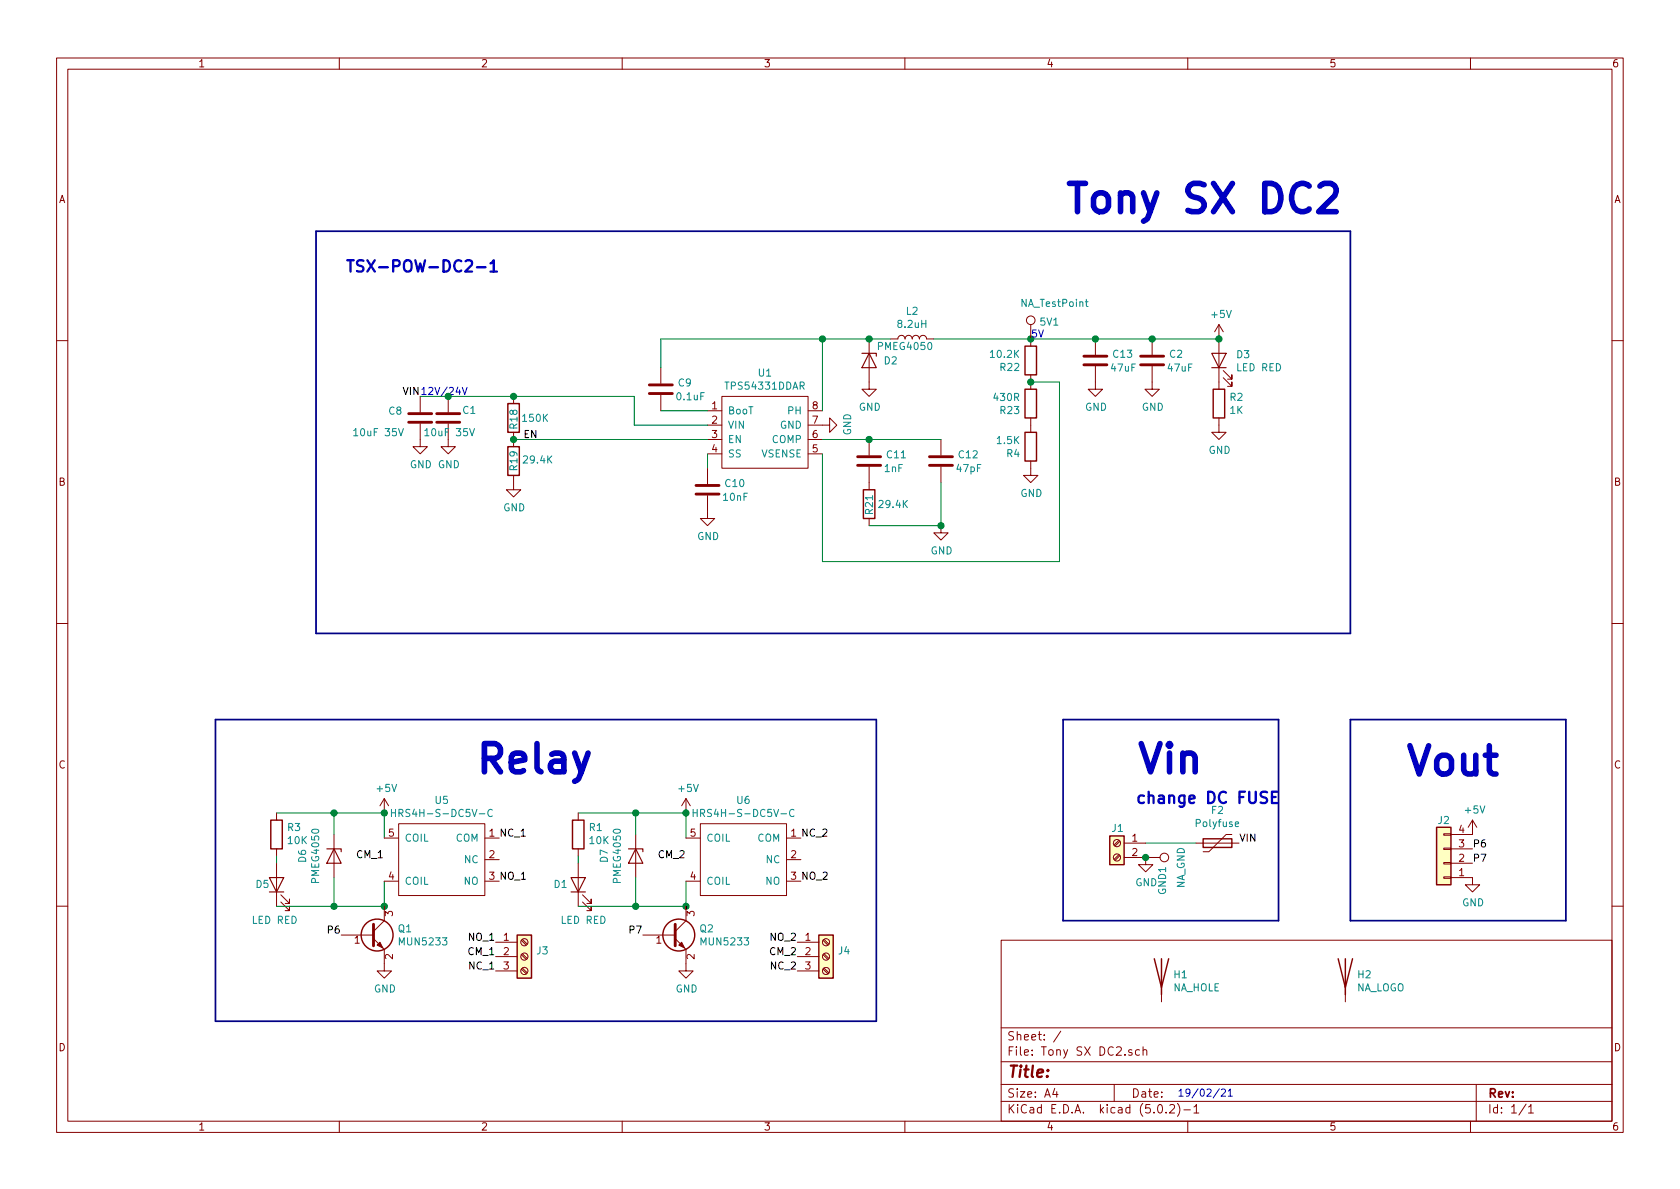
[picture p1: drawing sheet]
<svg xmlns="http://www.w3.org/2000/svg" width="297mm" height="210mm" viewBox="0 0 297 210" stroke-linecap="round" stroke-linejoin="round" font-family="sans-serif">
<g fill="none" stroke="#840000" stroke-width=".18">
<path d="M10 10.3h277v189.9h-277zM12 12.2h273v186.1h-273zM60 10.3v1.9M110 10.3v1.9M160 10.3v1.9M210 10.3v1.9M260 10.3v1.9M153.7 59.9v8.9h1.2l-1.2 1.3-1.3-1.3h1.3M157.5 59.9h1.2a.63 .63 0 0 1 .7-.6 .63 .63 0 0 1 .6 .6 .63 .63 0 0 1 .7-.6 .63 .63 0 0 1 .6 .6 .63 .63 0 0 1 .6-.6 .63 .63 0 0 1 .7 .6 .63 .63 0 0 1 .6-.6 .63 .63 0 0 1 .6 .6h1.3M182.2 57.4v3.8M193.7 59.9v2.8M203.7 59.9v2.8"/>
<path d="M215.5 57.4v11.4M215.5 57.4l-.7 1.3M215.5 57.4l.8 1.3M10 60.2h2M74.3 74.9v4.1h1.3l-1.3 1.3-1.3-1.3h1.3M74.3 70.1v2.8M79.2 74.9v4.1h1.3l-1.3 1.3-1.2-1.3h1.2M79.2 70.1v2.8M90.8 70.1v1.3M90.8 76.4v2.6M116.8 65v2.8M116.8 69.8v2.8"/>
<path d="M125.1 72.6h2.5M125.1 75.2h2.5M125.1 77.7h2.5M127.6 70.1h15.3v12.7h-15.3zM142.9 75.2h3.8v-1.3l1.3 1.3-1.3 1.2v-1.2M142.9 72.6h2.5M142.9 77.7h2.5M153.7 77.7v2.8M166.4 77.7v2.8M182.2 66.3v2.5M182.2 73.9v2.5M193.7 64.8v4h1.2l-1.2 1.3-1.3-1.3h1.3"/>
<path d="M203.7 64.8v4h1.3l-1.3 1.3-1.3-1.3h1.3M215.5 73.9v2.5h1.3l-1.3 1.3-1.3-1.3h1.3M216.3 66.8l1.5 1.5v-.7v.7h-.8M216.3 65.5l1.5 1.6v-.8v.8h-.8M285 60.2h2M90.8 84.1v2.5h1.3l-1.3 1.3-1.3-1.3h1.3M125.1 87.6v4.1h1.3l-1.3 1.3-1.3-1.3h1.3M125.1 80.3h2.5M125.1 82.8v2.8M142.9 80.3h2.5M153.7 82.5v4.1M153.7 91.7v1.3"/>
<path d="M166.4 93v1.2h1.2l-1.2 1.3-1.3-1.3h1.3M166.4 82.5v2.8M182.2 81.5v2.6h1.3l-1.3 1.2-1.2-1.2h1.2M10 110.3h2M285 110.3h2M48.9 143.8v1.2M48.9 150.1v1.3M48.9 152.6v7.7M49.7 159.5l1.5 1.5v-.7v.7h-.8M49.7 158.2l1.5 1.6v-.8v.8h-.8M59.1 147.6v7.6M67.9 141.2l-.7 1.3"/>
<path d="M67.9 141.2v2.6M67.9 141.2l.8 1.3M67.9 148.2h2.6M67.9 155.8h2.6M70.5 145.7h15.2v12.7h-15.2zM85.7 148.2h2.6M85.7 152h2.6M85.7 155.8h2.6M102.2 143.8v1.2M102.2 150.1v1.3M102.2 152.6v7.7M103 159.5l1.5 1.5v-.7v.7h-.7"/>
<path d="M103 158.2l1.5 1.6v-.8v.8h-.7M112.4 147.6v7.6M121.3 141.2l-.8 1.3M121.3 141.2v2.6M121.3 141.2l.7 1.3M121.3 148.2h2.5M121.3 155.8h2.5M123.8 145.7h15.3v12.7h-15.3zM139.1 148.2h2.5M139.1 152h2.5M139.1 155.8h2.5M197.8 151.1l-.8 .9"/>
<path d="M197.8 148.6l-.8 .8M198 151.3l-.8 .8M198 148.8l-.8 .8M198.8 149.1h3.8M198.8 151.6h6.3M202.6 151.6v1.3h1.2l-1.2 1.3-1.3-1.3h1.3M211.5 149.1h7.6M217.8 147.6h-1l-3.1 3h-1M255.3 147.4h1.2v.3h-1.2zM255.3 150h1.2v.2h-1.2zM255.3 152.5h1.2v.3h-1.2zM255.3 155.1h1.2v.2h-1.2z"/>
<path d="M256.5 155.2h3.8v1.3h1.3l-1.3 1.2-1.2-1.2h1.2M256.5 152.6h3.8M256.5 150.1h3.8M260.3 145v2.6h-3.8M260.3 145l-.7 1.3M260.3 145l.8 1.3M10 160.2h2M60.3 165.3h5.7M66 166l1.9 1.9v3.8h1.3l-1.3 1.3-1.2-1.3h1.2M67.9 160.3v2.5l-1.9 1.9M87.6 166.6h3.8M87.6 169.2h3.8"/>
<path d="M87.6 171.7h3.8M92.2 171.4l.8 .8M92.2 168.8l.8 .9M92.2 166.3l.8 .8M92.4 171.2l.8 .8M92.4 168.7l.8 .8M92.4 166.1l.8 .8M113.7 165.3h5.7M119.4 166l1.9 1.9v3.8h1.3l-1.3 1.3-1.3-1.3h1.3M121.3 160.3v2.5l-1.9 1.9M141 166.6h3.8M141 169.2h3.8"/>
<path d="M141 171.7h3.8M145.5 171.4l.9 .8M145.5 168.8l.9 .9M145.5 166.3l.9 .8M145.7 171.2l.9 .8M145.7 168.7l.9 .8M145.7 166.1l.9 .8M177 166.3h108v32h-108zM205.4 174.6v2.6M237.9 174.6v2.6M285 160.2h2M60 198.3v1.9"/>
<path d="M110 198.3v1.9M160 198.3v1.9M177 194.8h108M177 191.8h108M177 187.8h108M177 181.8h108M186.5 192.5l-.4 1h1M186.8 193v1M187.6 182.3l-1.3 2M197 191.8v3M200.1 185.7a.37 .37 0 0 0-.6 .1l.1 .2 .5 .2 .1 .1-.2 .3-.5-.1M201.5 185.7l-.5-.1-.2 .3v.6l.2 .1 .5-.1"/>
<path d="M202.1 185.7h.1a.37 .37 0 0 1 .6 .1v.8M202.1 185.1v1.5M204.8 195.5l.4-.2a.94 .94 0 0 1 0 1.5 .79 .79 0 0 1-.4-1.3zM206.2 196.7v.1M206.8 195.5l.2-.2h.4l.2 .2 .1 .3-.1 .2-.8 .8h.9M208.2 195.1a1.71 1.71 0 0 1 0 2.3M209.3 196.3h1.2M210 198.3v1.9M211.1 195.8l.4-.5v1.5M211.1 196.8h.9M260 198.3v1.9M261 191.8v6.5"/>
<path d="M269.8 195.2l-1.2 2M270.3 195.8l.4-.5v1.5M270.3 196.8h.8"/>
<circle cx="182.2" cy="56.6" r=".76"/>
<circle cx="197.5" cy="149.1" r=".63"/>
<circle cx="197.5" cy="151.6" r=".63"/>
<circle cx="205.9" cy="151.6" r=".76"/>
<circle cx="92.7" cy="169.2" r=".63"/>
<circle cx="92.7" cy="166.6" r=".63"/>
<circle cx="92.7" cy="171.7" r=".63"/>
<circle cx="146" cy="166.6" r=".63"/>
<circle cx="146" cy="169.2" r=".63"/>
<circle cx="146" cy="171.7" r=".63"/>
</g>
<g fill="none" stroke="#840000" stroke-width=".25">
<path d="M89.8 71.4h2v5h-2zM89.8 79h2v5.1h-2zM181.2 61.2h2.1v5.1h-2.1zM181.2 68.8h2.1v5.1h-2.1zM181.2 76.4h2.1v5.1h-2.1zM214.5 68.8h2v5.1h-2zM152.7 86.6h2v5.1h-2zM47.9 145h2v5.1h-2zM101.2 145h2.1v5.1h-2.1zM196.2 147.8h2.6v5.1h-2.6zM212.7 148.3h5.1v1.6h-5.1zM254 146.3h2.5v10.2h-2.5z"/>
<path d="M91.4 165.3h2.6v7.7h-2.6zM144.8 165.3h2.5v7.7h-2.5zM204.1 169.5l1.3 5.1 1.2-5.1M205.4 169.5v6.4M236.6 169.5l1.3 5.1 1.2-5.1M237.9 169.5v6.4"/>
<circle cx="66.7" cy="165.3" r="2.82"/>
<circle cx="120" cy="165.3" r="2.82"/>
</g>
<path d="M152.4 62.5h2.5v.5M153.7 62.5l1.2 2.5h-2.5zM214.2 62.5h2.6l-1.3 2.5zM214.2 65h2.6M47.6 155.2h2.6l-1.3 2.5zM47.6 157.7h2.6M57.8 150.1h2.5v.5M59.1 150.1l1.2 2.5h-2.5zM101 155.2h2.5l-1.3 2.5zM101 157.7h2.5M111.1 150.1h2.6v.5M112.4 150.1l1.3 2.5h-2.6z" fill="none" stroke="#840000" stroke-width=".2"/>
<g fill="none" stroke="#008400" stroke-width=".18">
<path d="M145.4 59.9v12.7M157.5 59.9h-40.7v5.1M165.1 59.9h50.4M74.3 70.1h37.8v5.1h13M90.8 77.7h34.3M116.8 72.6h8.3M145.4 77.7h21M182.2 67.6h5.1v31.7h-41.9v-19M125.1 80.3v2.5M166.4 85.3v7.7h-12.7M48.9 143.8h19v4.4M48.9 151.4v1.2"/>
<path d="M59.1 143.8v3.8M59.1 155.2v5.1M67.9 155.8v4.5h-19M102.2 143.8h19.1v4.4M102.2 151.4v1.2M112.4 143.8v3.8M112.4 155.2v5.1M121.3 155.8v4.5h-19.1M202.6 149.1h8.9"/>
</g>
<g fill="#008400" stroke="#008400" stroke-width=".25">
<circle cx="59.1" cy="143.8" r=".51"/>
<circle cx="59.1" cy="160.3" r=".51"/>
<circle cx="112.4" cy="143.8" r=".51"/>
<circle cx="112.4" cy="160.3" r=".51"/>
<circle cx="90.8" cy="77.7" r=".51"/>
<circle cx="90.8" cy="70.1" r=".51"/>
<circle cx="145.4" cy="59.9" r=".51"/>
<circle cx="182.2" cy="59.9" r=".51"/>
<circle cx="67.9" cy="143.8" r=".51"/>
<circle cx="121.3" cy="143.8" r=".51"/>
<circle cx="121.3" cy="160.3" r=".51"/>
<circle cx="67.9" cy="160.3" r=".51"/>
<circle cx="79.2" cy="70.1" r=".51"/>
<circle cx="193.7" cy="59.9" r=".51"/>
<circle cx="203.7" cy="59.9" r=".51"/>
<circle cx="202.6" cy="151.6" r=".51"/>
<circle cx="215.5" cy="59.9" r=".51"/>
<circle cx="153.7" cy="59.9" r=".51"/>
<circle cx="153.7" cy="77.7" r=".51"/>
<circle cx="166.4" cy="93" r=".51"/>
<circle cx="182.2" cy="67.6" r=".51"/>
</g>
<g fill="#ffffc2" stroke="#ffffc2" stroke-width=".18">
<path d="M254 146.3h2.5v10.2h-2.5z"/>
<path d="M91.4 165.3h2.6v7.7h-2.6z"/>
<path d="M144.8 165.3h2.5v7.7h-2.5z"/>
<path d="M196.2 147.8h2.6v5.1h-2.6z"/>
</g>
<g fill="none" stroke="#840000" stroke-width=".51">
<path d="M72.3 74.7h4M72.3 73.1h4M77.2 74.7h4.1M77.2 73.1h4.1M114.8 69.6h4.1M114.8 68.1h4.1M191.6 64.5h4.1M191.6 63h4.1M201.7 64.5h4M201.7 63h4M123.1 87.4h4M123.1 85.8h4"/>
<path d="M151.6 82.3h4.1M151.6 80.8h4.1M164.3 82.3h4.1M164.3 80.8h4.1M66 163.4v3.9M119.4 163.4v3.9"/>
</g>
<g fill="none" stroke="#008484" stroke-width=".18">
<path d="M191.9 53.4h.5M192.1 52.9v1.1l.3 .2M62.5 76.1l.4-.3v1.3M62.5 77.1h.8M70.5 75.8l.4 1.3 .4-1.3M75.1 76.1l.4-.3v1.3M75.1 77.1h.7M83 75.8l.5 1.3 .4-1.3M69.2 143.1v1.3M69.2 143.7h.7M69.9 143.1v1.3M87 143.3a.6 .6 0 0 0-.8 .4 .6 .6 0 0 0 .6 .7l.2-.1"/>
<path d="M122.6 143.7h.7M122.6 143.1v1.3M123.3 143.1v1.3M140.4 143.3a.6 .6 0 0 0-.9 .4 .6 .6 0 0 0 .6 .7l.3-.1M218.4 145.7l.6-.1-.1-.2-.3-.1-.2 .2 .1 .6h.4"/>
</g>
<path d="M81.7 68.5l.5 1.3 .4-1.3M215.6 192.5l-1.1 1.7M216 192.7l.4-.1 .3 .3-.8 .9h.8M217.2 192.9l.3-.3v1.2M217.2 193.8h.7" fill="none" stroke="#0000c2" stroke-width=".18"/>
<path d="M233.4 32.9l.7-.5h1.2a1.37 1.37 0 0 1 .7 2.2l-2.9 2.8h3.1" fill="none" stroke="#0000c2" stroke-width=".99"/>
<path d="M84.3 47.3h1.6M86.7 46.6l.6-.6v2M86.7 48h1.2M225.9 140h-1v2h1M224.9 140.9h.7" fill="none" stroke="#0000c2" stroke-width=".41"/>
<g fill="#840000" stroke="#840000" stroke-width=".18">
<path d="M120 167.1l.5-.5 .5 1z"/>
<path d="M66.7 167.1l.5-.5 .5 1z"/>
</g>
<path d="M55.9 40.9h182.9v71.1h-182.9zM38.1 127.2h116.8v53.4h-116.8zM188 127.2h38.1v35.6h-38.1zM238.8 127.2h38.1v35.6h-38.1z" fill="none" stroke="#000084" stroke-width=".3"/>
<g font-size="7" fill="#0000c2">
<text x="188" y="37.7">Tony SX DC2</text>
<text x="83.8" y="136.7">Relay</text>
<text x="200.7" y="136.7">Vin</text>
<text x="248.2" y="137.1">Vout</text>
</g>
<g font-size="2.8" fill="#0000c2">
<text x="61" y="48.1">TSX-POW-DC2-1</text>
<text x="200.7" y="142.1">change DC FUSE</text>
</g>
<text font-size="2.8" fill="#840000" x="178" y="190.5">Title:</text>
<g font-size="2.1" fill="#840000">
<text x="178" y="184">Sheet: /</text>
<text x="178" y="186.7">File: Tony SX DC2.sch</text>
<text x="178" y="196.9">KiCad E.D.A. kicad (5.0.2)-1</text>
<text x="178" y="194.1">Size: A4</text>
<text x="200" y="194.1">Date:</text>
<text x="263" y="194.1">Rev:</text>
<text x="263" y="196.9">Id: 1/1</text>
</g>
<g font-size="1.8" fill="#840000">
<text x="35" y="11.9">1</text>
<text x="85" y="11.9">2</text>
<text x="135" y="11.9">3</text>
<text x="185" y="11.9">4</text>
<text x="235" y="11.9">5</text>
<text x="285" y="11.9">6</text>
<text x="10.4" y="35.9">A</text>
<text x="285.4" y="35.9">A</text>
<text x="125.9" y="72.4">1</text>
<text x="125.9" y="74.9">2</text>
<text x="125.9" y="77.5">3</text>
<text x="143.7" y="77.5">6</text>
<text x="143.7" y="74.9">7</text>
<text x="143.7" y="72.4">8</text>
<text x="125.9" y="80">4</text>
<text x="143.7" y="80">5</text>
<text x="10.4" y="85.9">B</text>
<text x="285.4" y="85.9">B</text>
<text x="10.4" y="135.9">C</text>
<text x="285.4" y="135.9">C</text>
<text x="68.7" y="147.9">5</text>
<text x="86.5" y="147.9">1 NC_1</text>
<text x="122.1" y="147.9">5</text>
<text x="139.9" y="147.9">1 NC_2</text>
<text x="200.2" y="148.8">1</text>
<text x="258" y="149.9">3</text>
<text x="258" y="147.3">4</text>
<text x="68.7" y="155.6">4</text>
<text x="86.5" y="151.8">2</text>
<text x="86.5" y="155.6">3 NO_1</text>
<text x="122.1" y="155.6">4</text>
<text x="139.9" y="151.8">2</text>
<text x="139.9" y="155.6">3 NO_2</text>
<text x="200.2" y="151.4">2</text>
<text x="258" y="154.9">1</text>
<text x="258" y="152.4">2</text>
<text x="62.7" y="166.9">1</text>
<text x="69.5" y="162" transform="rotate(-90 69.5 162)">3</text>
<text x="89.1" y="166.4">1</text>
<text x="116" y="166.9">1</text>
<text x="122.8" y="162" transform="rotate(-90 122.8 162)">3</text>
<text x="142.4" y="166.4">1</text>
<text x="69.5" y="169.6" transform="rotate(-90 69.5 169.6)">2</text>
<text x="89.1" y="168.9">2</text>
<text x="89.1" y="171.4">3</text>
<text x="122.8" y="169.6" transform="rotate(-90 122.8 169.6)">2</text>
<text x="142.4" y="168.9">2</text>
<text x="142.4" y="171.4">3</text>
<text x="10.4" y="185.9">D</text>
<text x="285.4" y="185.9">D</text>
<text x="35" y="199.9">1</text>
<text x="85" y="199.9">2</text>
<text x="135" y="199.9">3</text>
<text x="185" y="199.9">4</text>
<text x="235" y="199.9">5</text>
<text x="285" y="199.9">6</text>
</g>
<g font-size="1.8" fill="#008484">
<text x="158.9" y="58">8.2uH</text>
<text x="160.3" y="55.7">L2</text>
<text x="180.7" y="54.3">NA_TestPoint</text>
<text x="184" y="57.6">5V1</text>
<text x="214.3" y="56.2">+5V</text>
<text x="155.4" y="61.9">PMEG4050</text>
<text x="156.4" y="64.4">D2</text>
<text x="175.3" y="63.3">10.2K</text>
<text x="176.9" y="65.6">R22</text>
<text x="196.5" y="65.7">47uF</text>
<text x="196.9" y="63.3">C13</text>
<text x="206.6" y="65.7">47uF</text>
<text x="206.8" y="63.3">C2</text>
<text x="218.7" y="63.3">D3</text>
<text x="218.7" y="65.7">LED RED</text>
<text x="119.8" y="70.8">0.1uF</text>
<text x="120" y="68.3">C9</text>
<text x="128.5" y="68.9">TPS54331DDAR</text>
<text x="134.1" y="66.6">U1</text>
<text x="175.8" y="70.9">430R</text>
<text x="217.5" y="70.9">R2</text>
<text x="63" y="77.1">10uF 35V</text>
<text x="68.8" y="73.3">C8</text>
<text x="75.6" y="77.1">10uF 35V</text>
<text x="81.9" y="73.2">C1</text>
<text x="91.5" y="75.8" transform="rotate(-90 91.5 75.8)">R18</text>
<text x="92.5" y="74.6">150K</text>
<text x="128.7" y="73.3">BooT</text>
<text x="128.7" y="75.8">VIN</text>
<text x="137.9" y="75.8">GND</text>
<text x="139.4" y="73.3">PH</text>
<text x="150.5" y="77" transform="rotate(-90 150.5 77)">GND</text>
<text x="151.8" y="72.6">GND</text>
<text x="176.9" y="73.2">R23</text>
<text x="191.8" y="72.6">GND</text>
<text x="201.9" y="72.6">GND</text>
<text x="217.5" y="73.2">1K</text>
<text x="72.5" y="82.8">GND GND</text>
<text x="91.5" y="83.2" transform="rotate(-90 91.5 83.2)">R19</text>
<text x="92.7" y="82">29.4K</text>
<text x="128.7" y="78.4">EN</text>
<text x="128.7" y="80.9">SS</text>
<text x="134.7" y="80.9">VSENSE</text>
<text x="136.6" y="78.4">COMP</text>
<text x="156.4" y="83.5">1nF</text>
<text x="156.9" y="81">C11</text>
<text x="169.2" y="83.5">47pF</text>
<text x="169.6" y="81">C12</text>
<text x="176.4" y="78.5">1.5K</text>
<text x="178" y="80.8">R4</text>
<text x="213.7" y="80.3">GND</text>
<text x="128" y="88.6">10nF</text>
<text x="128.3" y="86.1">C10</text>
<text x="155.6" y="89.8">29.4K</text>
<text x="180.4" y="87.9">GND</text>
<text x="89" y="90.4">GND</text>
<text x="123.3" y="95.5">GND</text>
<text x="154.4" y="90.9" transform="rotate(-90 154.4 90.9)">R21</text>
<text x="164.5" y="98">GND</text>
<text x="66.7" y="140">+5V</text>
<text x="77" y="142.2">U5</text>
<text x="120.1" y="140">+5V</text>
<text x="130.3" y="142.2">U6</text>
<text x="214.2" y="143.9">F2</text>
<text x="259.1" y="143.9">+5V</text>
<text x="50.9" y="147">R3</text>
<text x="51" y="149.3">10K</text>
<text x="70.6" y="144.5">HRS4H-S-DC5V-C</text>
<text x="71.5" y="148.8">COIL</text>
<text x="80.6" y="148.8">COM</text>
<text x="104.2" y="147">R1</text>
<text x="104.3" y="149.3">10K</text>
<text x="124" y="144.5">HRS4H-S-DC5V-C</text>
<text x="124.8" y="148.8">COIL</text>
<text x="133.9" y="148.8">COM</text>
<text x="196.6" y="147.1">J1</text>
<text x="211.6" y="146.2">Polyfuse</text>
<text x="254.3" y="145.7">J2</text>
<text x="54.1" y="152.5" transform="rotate(-90 54.1 152.5)">D6</text>
<text x="56.4" y="156" transform="rotate(-90 56.4 156)">PMEG4050</text>
<text x="82.1" y="152.6">NC</text>
<text x="107.5" y="152.5" transform="rotate(-90 107.5 152.5)">D7</text>
<text x="109.8" y="156" transform="rotate(-90 109.8 156)">PMEG4050</text>
<text x="135.5" y="152.6">NC</text>
<text x="45.3" y="157">D5</text>
<text x="71.5" y="156.5">COIL</text>
<text x="82.1" y="156.5">NO</text>
<text x="98" y="157">D1</text>
<text x="124.8" y="156.5">COIL</text>
<text x="135.4" y="156.5">NO</text>
<text x="200.7" y="156.7">GND</text>
<text x="206.2" y="158.2" transform="rotate(-90 206.2 158.2)">GND1</text>
<text x="209.5" y="157.2" transform="rotate(-90 209.5 157.2)">NA_GND</text>
<text x="258.5" y="160.3">GND</text>
<text x="44.7" y="163.4">LED RED</text>
<text x="70.4" y="164.9">Q1</text>
<text x="70.8" y="167.2">MUN5233</text>
<text x="99.3" y="163.4">LED RED</text>
<text x="123.8" y="164.9">Q2</text>
<text x="124.2" y="167.2">MUN5233</text>
<text x="94.9" y="168.8">J3</text>
<text x="148.3" y="168.8">J4</text>
<text x="207.6" y="173">H1</text>
<text x="240.1" y="173">H2</text>
<text x="66.1" y="175.5">GND</text>
<text x="119.5" y="175.5">GND</text>
<text x="207.4" y="175.3">NA_HOLE</text>
<text x="239.8" y="175.3">NA_LOGO</text>
</g>
<g font-size="1.8" fill="#0000c2">
<text x="182.2" y="59.7">5V</text>
<text x="71.3" y="69.8">VIN12V/24V</text>
<text x="208.2" y="193.9">19/02/21</text>
</g>
<g font-size="1.8">
<text x="92.7" y="77.5">EN</text>
<text x="219.1" y="148.8">VIN</text>
<text x="260.3" y="149.9">P6</text>
<text x="63.2" y="151.8">CM_1</text>
<text x="116.6" y="151.8">CM_2</text>
<text x="260.3" y="152.4">P7</text>
<text x="58.2" y="165.1">P6</text>
<text x="83" y="166.4">NO_1</text>
<text x="111.5" y="165.1">P7</text>
<text x="136.3" y="166.4">NO_2</text>
<text x="82.9" y="168.9">CM_1</text>
<text x="83.1" y="171.4">NC_1</text>
<text x="136.2" y="168.9">CM_2</text>
<text x="136.4" y="171.4">NC_2</text>
</g>
</svg>
